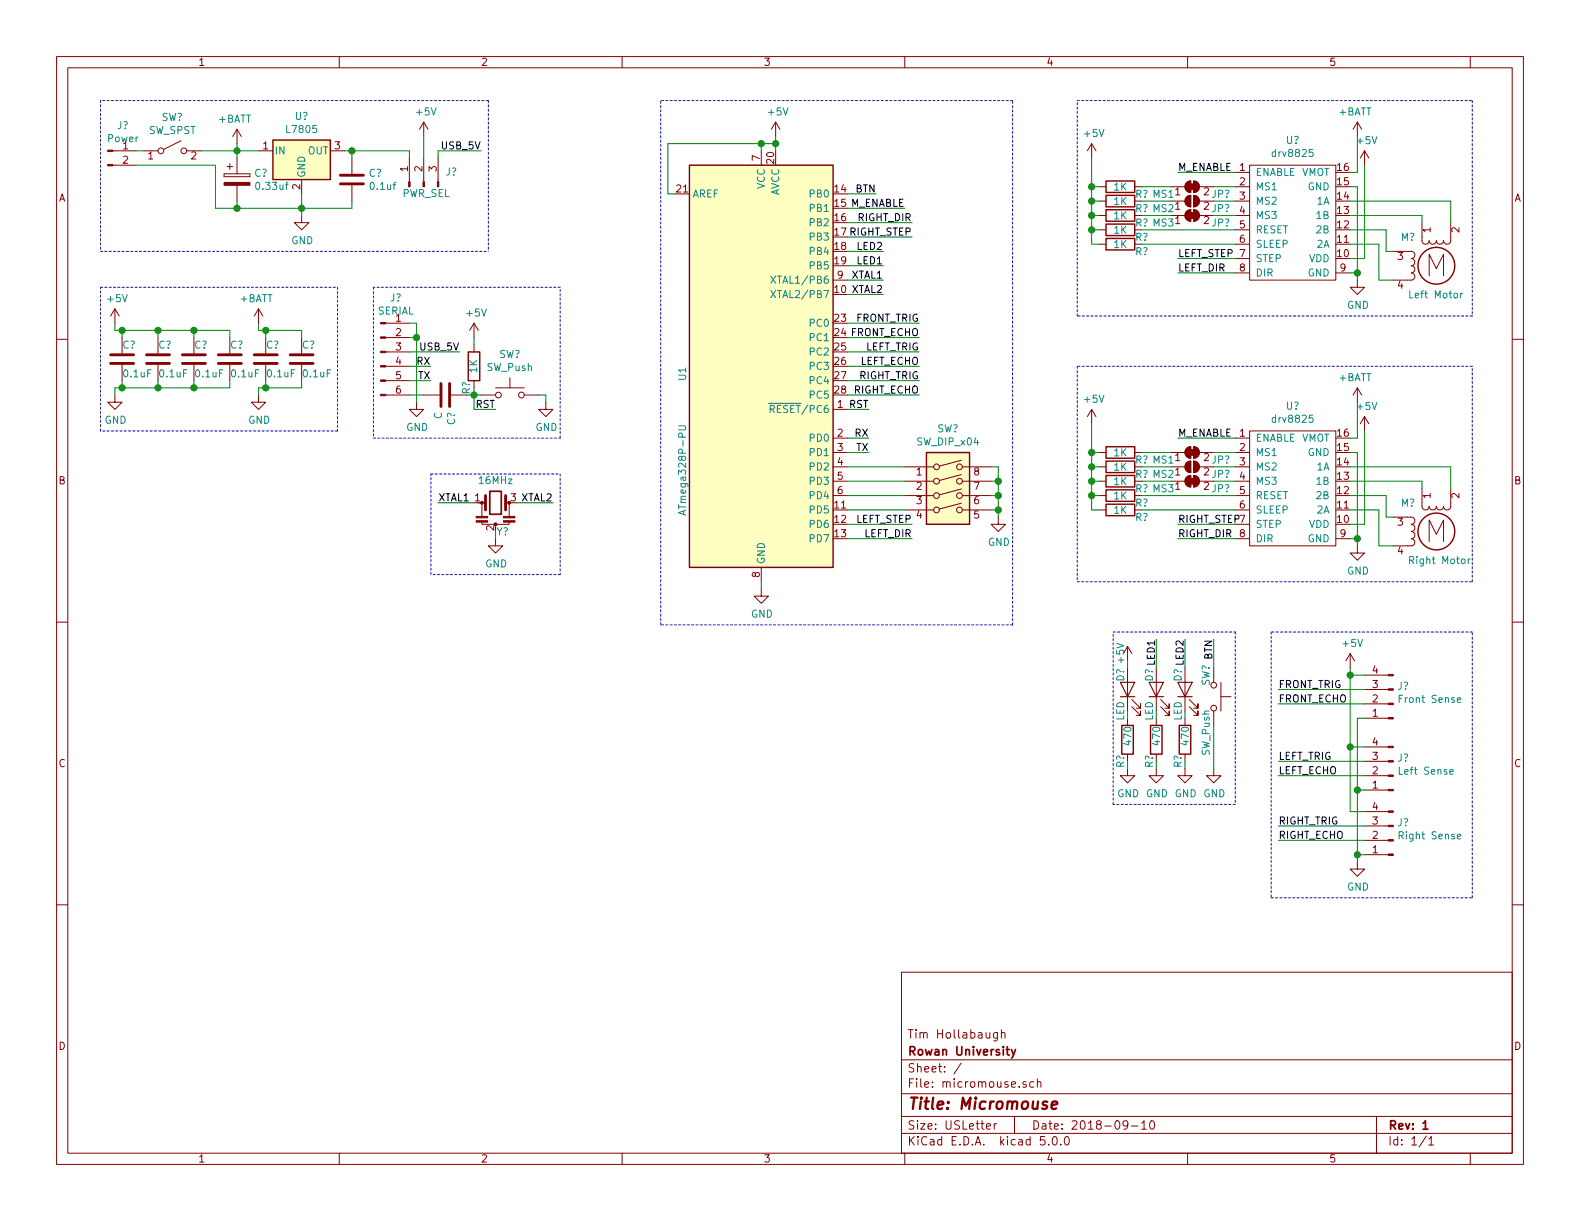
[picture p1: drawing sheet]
<svg xmlns="http://www.w3.org/2000/svg" width="279mm" height="216mm" viewBox="0 0 279 216" stroke-linecap="round" stroke-linejoin="round" font-family="sans-serif">
<g fill="none" stroke="#840000" stroke-width=".18">
<path d="M10 10h259.4v195.9h-259.4zM12 12h255.4v191.9h-255.4zM60 10v2M110 10v2M160 10v2M210 10v2M260 10v2M19.9 29.2h4.2M19.9 26.7h4.2M25.4 26.7h2.5M32 24.9l-3 1.5M33 26.7h2.6"/>
<path d="M39.6 30.7v.5zM39.6 31.2h4.6zM39.6 30.7h4.6zM40.1 29.5h1M40.6 29v1M41.9 22.9v2.5M41.9 27.9v2.8M41.9 32.8v2.8M41.9 22.9l.8 1.2M41.9 22.9l-.8 1.2M44.2 30.7v.5zM45.7 26.7h2.6"/>
<path d="M53.3 38.1v1.3h1.3l-1.3 1.2-1.2-1.2h1.2M53.3 31.8v2.5M58.4 26.7h2.6M62.2 27.9v2.8M62.2 32.8v2.8M72.4 27.9v4.3M74.9 21.6l-.7 1.3M74.9 21.6v2.5M74.9 27.9v4.3M74.9 21.6l.8 1.3M77.5 27.9v4.3M134.6 26.7v2.5"/>
<path d="M137.2 21.6l-.8 1.3M137.2 21.6v2.5M137.2 21.6l.7 1.3M193 25.4l-.7 1.3M193 25.4v2.5M193 25.4l.8 1.3M194.3 33h1.3M194.3 38.1h1.3M194.3 35.6h1.3M207 33h2.5M207 38.1h2.5M207 35.6h2.5"/>
<path d="M209.8 32.4l.4-.3 .4-.1v2a1.03 1.03 0 0 1-1-.6 1.03 1.03 0 0 1 .2-1zM209.8 37.4l.4-.3h.4v2a1.03 1.03 0 0 1-1-.6 1.03 1.03 0 0 1 .2-1.1zM209.8 34.9l.4-.3 .4-.1v2.1a1.03 1.03 0 0 1-1-.6 1.03 1.03 0 0 1 .2-1.1zM211.1 32a1.02 1.02 0 0 1 1 1 1.02 1.02 0 0 1-1 1zM211.1 37.1a1.02 1.02 0 0 1 1 1 1.02 1.02 0 0 1-1 1zM211.1 34.5a1.02 1.02 0 0 1 1 1.1 1.02 1.02 0 0 1-1 1zM212.1 33h2.5M212.1 38.1h2.5M212.1 35.6h2.5M218.4 33h2.6M218.4 38.1h2.6M218.4 35.6h2.6"/>
<path d="M218.4 30.5h2.6M221 29.2h15.2v20.3h-15.2zM240 21.6l.8 1.3M240 21.6v2.5M240 21.6l-.7 1.3M241.3 26.7l-.8 1.2M241.3 26.7v2.5M241.3 26.7l.8 1.2M251.5 39.4v3.1a.63 .63 0 0 0 .6 .7 .63 .63 0 0 0 .6-.7 .63 .63 0 0 0 .7 .7 .63 .63 0 0 0 .6-.7 .63 .63 0 0 0 .6 .7 .63 .63 0 0 0 .7-.7 .63 .63 0 0 0 .6 .7 .63 .63 0 0 0 .6-.7v-3.1M10 60h2M20.3 54.6l-.7 1.3M20.3 54.6v2.6"/>
<path d="M20.3 54.6l.8 1.3M21.6 59.7v2.8M27.9 59.7v2.8M34.3 59.7v2.8M40.6 59.7v2.8M45.7 54.6l.8 1.3M45.7 54.6v2.6M45.7 54.6l-.7 1.3M47 59.7v2.8M53.3 59.7v2.8M68.2 59.7h4.2M68.2 57.2h4.2"/>
<path d="M83.8 57.2l-.7 1.2M83.8 57.2v2.5M83.8 57.2l.8 1.2M147.3 49.5h2.6M194.3 40.6h1.3M194.3 43.2h1.3M218.4 40.6h2.6M218.4 43.2h2.6M218.4 45.7h2.6M218.4 48.3h2.6M236.2 48.3h2.6M240 49.5v1.3h1.3l-1.3 1.3-1.2-1.3h1.2"/>
<path d="M246.4 44.5h3.2a.63 .63 0 0 1 .6 .6 .63 .63 0 0 1-.6 .6 .63 .63 0 0 1 .6 .7 .63 .63 0 0 1-.6 .6 .63 .63 0 0 1 .6 .6 .63 .63 0 0 1-.6 .7 .63 .63 0 0 1 .6 .6 .63 .63 0 0 1-.6 .6h-3.2M252.7 48.8v-3.8l1.3 2.5 1.3-2.5v3.8M267.4 60h2M20.3 69.9v1.2h1.3l-1.3 1.3-1.3-1.3h1.3M21.6 64.5v2.8M27.9 64.5v2.8M34.3 64.5v2.8M40.6 64.5v2.8M45.7 69.9v1.2h1.3l-1.3 1.3-1.3-1.3h1.3M47 64.5v2.8M53.3 64.5v2.8M68.2 69.9h4.2"/>
<path d="M68.2 67.3h4.2M68.2 64.8h4.2M68.2 62.2h4.2M73.7 71.1v1.3h1.2l-1.2 1.3-1.3-1.3h1.3M74.9 69.9h2.8M79.8 69.9h2.7M83.8 61v1.2M83.8 67.3v1.3M85.1 69.9h2.5M87.6 68.6h5.1M90.2 66.8v1.8M92.7 69.9h2.5"/>
<path d="M96.5 71.1v1.3h1.3l-1.3 1.3-1.3-1.3h1.3M147.3 72.4h2.6M147.3 77.5h2.6M193 72.4v2.5M193 72.4l-.7 1.3M193 72.4l.8 1.3M209.8 79.3l.4-.3h.4v2a1.03 1.03 0 0 1-1-.6 1.03 1.03 0 0 1 .2-1.1zM211.1 79a1.02 1.02 0 0 1 1 1 1.02 1.02 0 0 1-1 1zM218.4 77.5h2.6M221 76.2h15.2v20.3h-15.2zM240 68.6v2.5M240 68.6l.8 1.3"/>
<path d="M240 68.6l-.7 1.3M241.3 73.7v2.5M241.3 73.7l-.8 1.2M241.3 73.7l.8 1.2M84.5 88.9h1.2M85.2 92.2v.5h4.8v-.5M85.2 88.9v2.4M87.6 95.3v1.2h1.3l-1.3 1.3-1.2-1.3h1.2M89.5 88.9h.7M90 88.9v2.5M147.3 80h2.6M147.3 82.6h2.6"/>
<path d="M147.3 85.1h2.6M147.3 87.6h2.6M160 82.6h5.1M160 85.1h5.1M160 87.6h5.1M160 90.2h5.1M170 89l-3.9 1M170 86.5l-3.9 1M170 83.9l-3.9 1.1M170 81.4l-3.9 1M170.2 82.6h5.1M170.2 85.1h5.1"/>
<path d="M170.2 87.6h5.1M170.2 90.2h5.1M176.5 91.4v1.3h1.3l-1.3 1.3-1.2-1.3h1.2M194.3 80h1.3M194.3 82.6h1.3M194.3 85.1h1.3M194.3 87.6h1.3M194.3 90.2h1.3M207 80h2.5M207 82.6h2.5M207 85.1h2.5M209.8 84.4l.4-.3h.4v2a1.03 1.03 0 0 1-1-.6 1.03 1.03 0 0 1 .2-1.1z"/>
<path d="M209.8 81.9l.4-.3 .4-.1v2.1a1.03 1.03 0 0 1-1-.6 1.03 1.03 0 0 1 .2-1.1zM211.1 84.1a1.02 1.02 0 0 1 1 1 1.02 1.02 0 0 1-1 1zM211.1 81.5a1.02 1.02 0 0 1 1 1.1 1.02 1.02 0 0 1-1 1zM212.1 80h2.5M212.1 82.6h2.5M212.1 85.1h2.5M218.4 80h2.6M218.4 82.6h2.6M218.4 85.1h2.6M218.4 87.6h2.6M218.4 90.2h2.6M218.4 92.7h2.6"/>
<path d="M218.4 95.3h2.6M236.2 95.3h2.6M240 96.5v1.3h1.3l-1.3 1.3-1.2-1.3h1.2M246.4 91.4h3.2a.63 .63 0 0 1 .6 .7 .63 .63 0 0 1-.6 .6 .63 .63 0 0 1 .6 .6 .63 .63 0 0 1-.6 .7 .63 .63 0 0 1 .6 .6 .63 .63 0 0 1-.6 .7 .63 .63 0 0 1 .6 .6 .63 .63 0 0 1-.6 .6h-3.2M251.5 86.4v3.1a.63 .63 0 0 0 .6 .7 .63 .63 0 0 0 .6-.7 .63 .63 0 0 0 .7 .7 .63 .63 0 0 0 .6-.7 .63 .63 0 0 0 .6 .7 .63 .63 0 0 0 .7-.7 .63 .63 0 0 0 .6 .7 .63 .63 0 0 0 .6-.7v-3.1M252.7 95.8v-3.9l1.3 2.6 1.3-2.6v3.9M10 110h2M134.6 104.1v1.3h1.3l-1.3 1.3-1.3-1.3h1.3M134.6 100.3v2.6M199.4 114.3l.8 1.3M214.6 118.1v2.6M238.8 115.6l-.8 1.2"/>
<path d="M238.8 115.6v2.5M238.8 115.6l.7 1.2M241.3 119.4h4.2M267.4 110h2M199.4 135.9v1.3h1.3l-1.3 1.2-1.3-1.2h1.3M199.4 120.7v5M199.4 127v1.3M200.2 125l1.5 1.5v-.8v.8h-.8M200.2 123.7l1.5 1.5v-.7v.7h-.8M204.5 135.9v1.3h1.2l-1.2 1.2-1.3-1.2h1.3M204.5 120.7v5M204.5 127v1.3"/>
<path d="M205.2 125l1.6 1.5v-.8v.8h-.8M205.2 123.7l1.6 1.5v-.7v.7h-.8M209.5 135.9v1.3h1.3l-1.3 1.2-1.2-1.2h1.2M209.5 120.7v5M209.5 127v1.3M210.3 125l1.5 1.5v-.8v.8h-.7M210.3 123.7l1.5 1.5v-.7v.7h-.7M214.6 135.9v1.3h1.3l-1.3 1.2-1.2-1.2h1.2M215.9 123.2h1.8M215.9 120.7v5M241.3 121.9h4.2M241.3 124.5h4.2"/>
<path d="M241.3 127h4.2M241.3 132.1h4.2M241.3 134.6h4.2M241.3 137.2h4.2M241.3 139.7h4.2M10 160h2M240 152.4v1.3h1.3l-1.3 1.2-1.2-1.2h1.2M241.3 143.5h4.2M241.3 146.1h4.2M241.3 148.6h4.2M241.3 151.1h4.2M267.4 160h2"/>
<path d="M159.4 171.9h108v32h-108zM159.4 197.4h108M159.4 193.4h108M159.4 187.4h108M170 188l-1.3 1.9M174.4 199.2l.8-.2-.1-.2-.4-.1-.3 .2 .1 .7h.6M175.8 198.7v1M176.2 198.7l-.3 .1-.1 .2M176.4 182.6v1.2l-.3 .3-.4-.1M176.4 182.7l-.5-.1-.2 .3v.5l.2 .2 .5-.1M177.1 182.7l.2-.1 .4 .1v.9M177.1 182.1v1.5"/>
<path d="M179.4 197.4v3M181.5 191.3h-.4l-.2 .2v.2l.6 .1v.4h-.6M182.8 191.3h-.4l-.3 .2 .1 .7h.6M183.4 191.4l.3-.1h.3l.1 1M183.4 190.8v1.5M199.4 198.8l-.1 .2a.48 .48 0 0 1-.6 0v-.7a.48 .48 0 0 1 .6-.1l.1 .1a1.19 1.19 0 0 1-.2 1.3l-.5 .1M200.1 199.1h1.1M201.9 198.6l.4-.4v1.5M201.9 199.7h.8M203.5 198.2h.2a.8 .8 0 0 1 .5 .7 .8 .8 0 0 1-.5 .8 1 1 0 0 1-.2-1.5zM243.4 197.4v6.5M60 203.9v2"/>
<path d="M110 203.9v2M159.4 200.4h108M160 203.9v2M184.7 201h-.7l-.1 .7 .2-.2 .6 .1 .1 .2-.1 .5-.2 .2-.6-.2M185.4 202.3v.2M186.2 201.1l.2-.1a.8 .8 0 0 1 .6 .7 .8 .8 0 0 1-.6 .8l-.2-.2-.1-.4zM187.6 202.3v.2M188.4 201.1l.3-.1a.94 .94 0 0 1 0 1.5 .79 .79 0 0 1-.3-1.4zM210 203.9v2M252.2 200.9l-1.2 1.9M252.7 201.4l.4-.4v1.5M252.7 202.5h.8"/>
<path d="M260 203.9v2"/>
<circle cx="28.4" cy="26.7" r=".51"/>
<circle cx="32.5" cy="26.7" r=".51"/>
<circle cx="88.1" cy="69.9" r=".51"/>
<circle cx="92.2" cy="69.9" r=".51"/>
<circle cx="165.6" cy="87.6" r=".51"/>
<circle cx="165.6" cy="82.6" r=".51"/>
<circle cx="165.6" cy="90.2" r=".51"/>
<circle cx="165.6" cy="85.1" r=".51"/>
<circle cx="169.7" cy="87.6" r=".51"/>
<circle cx="169.7" cy="82.6" r=".51"/>
<circle cx="169.7" cy="90.2" r=".51"/>
<circle cx="169.7" cy="85.1" r=".51"/>
<circle cx="214.6" cy="121.2" r=".51"/>
<circle cx="214.6" cy="125.2" r=".51"/>
</g>
<path d="M86.6 86.9h2v4h-2zM178.9 185.6l.3 1M179.6 185.6l-.5 1.3-.2 .2M251.6 198.6l.5-.4v1.5M251.6 199.7h.9" fill="none" stroke="#840000" stroke-width=".3"/>
<path d="M186 195.4l.9-.2v-.4h-.8l-.2 1 .3 .3 .6-.1" fill="none" stroke="#840000" stroke-width=".41"/>
<g fill="#ffffc2" stroke="#ffffc2" stroke-width=".18">
<path d="M121.9 29.2h25.4v71.1h-25.4z"/>
<path d="M48.3 24.8h10.1v7h-10.1z"/>
<path d="M163.8 80h7.6v12.7h-7.6z"/>
</g>
<g fill="none" stroke="#840000" stroke-width=".25">
<path d="M48.3 24.8h10.1v7h-10.1zM121.9 29.2h25.4v71.1h-25.4zM195.6 39.6h5.1v2.1h-5.1zM195.6 32h5.1v2h-5.1zM195.6 34.5h5.1v2.1h-5.1zM195.6 37.1h5.1v2h-5.1zM195.6 42.2h5.1v2h-5.1zM82.8 62.2h2v5.1h-2zM195.6 79h5.1v2h-5.1zM163.8 80h7.6v12.7h-7.6zM195.6 86.6h5.1v2h-5.1zM195.6 89.2h5.1v2h-5.1z"/>
<path d="M195.6 81.5h5.1v2.1h-5.1zM195.6 84.1h5.1v2h-5.1zM198.4 128.3h2v5.1h-2zM203.5 128.3h2v5.1h-2zM208.5 128.3h2.1v5.1h-2.1z"/>
<circle cx="254" cy="47" r="3.3"/>
<circle cx="254" cy="94" r="3.3"/>
</g>
<g fill="none" stroke="#008484" stroke-width=".18">
<path d="M136.3 51.4l.9 1.2M136.3 48.8l.9 1.3M137.2 51.4l-.9 1.2M137.2 48.8l-.9 1.3M258.3 51.8v.9M258.7 51.8l-.4 .3M120 75.3h1l.3 .2-.1 .4-.2 .1h-1M135.9 71.3h1.3M136.2 72.3h.6l.1-.2v-.3l-.2-.1h-.5v1.2M136.5 72.3l.4 .6M120.9 90.3v.7M121.3 90.2l-1.3 .5 1.3 .4"/>
<path d="M259.6 98.8v.9M260 98.8l-.3 .1-.1 .2M256.4 136.5l.6-.1-.1-.3h-.3l-.2 .1v.7h.5M257.7 123.8l.6-.1v-.3h-.4l-.2 .1 .1 .7h.5M257.7 147.9l.6-.1v-.3h-.4l-.2 .2 .1 .6h.5"/>
</g>
<g fill="#840000" stroke="#840000" stroke-width=".18">
<path d="M84.2 92.1h2v.2h-2z"/>
<path d="M84.2 91.3h2v.3h-2z"/>
<path d="M89 92.1h2.1v.2h-2.1z"/>
<path d="M89 91.3h2.1v.3h-2.1z"/>
<path d="M19 29.1h.9v.2h-.9z"/>
<path d="M19 26.5h.9v.3h-.9z"/>
<path d="M39.6 32.3h4.6v.5h-4.6z"/>
<path d="M245.5 119.3h.9v.2h-.9z"/>
<path d="M245.5 121.8h.9v.2h-.9z"/>
<path d="M245.5 124.3h.9v.3h-.9z"/>
<path d="M245.5 126.9h.9v.2h-.9z"/>
<path d="M245.5 132h.9v.2h-.9z"/>
<path d="M245.5 134.5h.9v.2h-.9z"/>
<path d="M245.5 137h.9v.3h-.9z"/>
<path d="M245.5 139.6h.9v.2h-.9z"/>
<path d="M245.5 143.4h.9v.2h-.9z"/>
<path d="M245.5 145.9h.9v.3h-.9z"/>
<path d="M245.5 148.5h.9v.2h-.9z"/>
<path d="M245.5 151h.9v.3h-.9z"/>
<path d="M209.8 32.4l.4-.3 .4-.1v2a1.03 1.03 0 0 1-1-.6 1.03 1.03 0 0 1 .2-1z"/>
<path d="M211.1 32a1.02 1.02 0 0 1 1 1 1.02 1.02 0 0 1-1 1z"/>
<path d="M210.3 32.5h1v1h-1z"/>
<path d="M209.8 37.4l.4-.3h.4v2a1.03 1.03 0 0 1-1-.6 1.03 1.03 0 0 1 .2-1.1z"/>
<path d="M211.1 37.1a1.02 1.02 0 0 1 1 1 1.02 1.02 0 0 1-1 1z"/>
<path d="M210.3 37.6h1v1h-1z"/>
<path d="M209.8 34.9l.4-.3 .4-.1v2.1a1.03 1.03 0 0 1-1-.6 1.03 1.03 0 0 1 .2-1.1z"/>
<path d="M211.1 34.5a1.02 1.02 0 0 1 1 1.1 1.02 1.02 0 0 1-1 1z"/>
<path d="M209.8 79.3l.4-.3h.4v2a1.03 1.03 0 0 1-1-.6 1.03 1.03 0 0 1 .2-1.1z"/>
<path d="M211.1 79a1.02 1.02 0 0 1 1 1 1.02 1.02 0 0 1-1 1z"/>
<path d="M210.3 79.5h1v1h-1z"/>
<path d="M209.8 84.4l.4-.3h.4v2a1.03 1.03 0 0 1-1-.6 1.03 1.03 0 0 1 .2-1.1z"/>
<path d="M211.1 84.1a1.02 1.02 0 0 1 1 1 1.02 1.02 0 0 1-1 1z"/>
<path d="M210.3 84.6h1v1h-1z"/>
<path d="M209.8 81.9l.4-.3 .4-.1v2.1a1.03 1.03 0 0 1-1-.6 1.03 1.03 0 0 1 .2-1.1z"/>
<path d="M211.1 81.5a1.02 1.02 0 0 1 1 1.1 1.02 1.02 0 0 1-1 1z"/>
<path d="M67.3 69.7h.9v.3h-.9z"/>
<path d="M67.3 67.2h.9v.2h-.9z"/>
<path d="M67.3 64.6h.9v.3h-.9z"/>
<path d="M67.3 62.1h.9v.3h-.9z"/>
<path d="M67.3 59.6h.9v.2h-.9z"/>
<path d="M67.3 57h.9v.3h-.9z"/>
<path d="M77.3 32.2h.3v.8h-.3z"/>
<path d="M74.8 32.2h.3v.8h-.3z"/>
<path d="M72.3 32.2h.2v.8h-.2z"/>
<circle cx="85.2" cy="88.9" r=".25"/>
</g>
<g fill="none" stroke="#840000" stroke-width=".51">
<path d="M60.2 32.5h4.1M60.2 31h4.1M19.6 64.3h4M19.6 62.7h4M25.9 64.3h4.1M25.9 62.7h4.1M32.3 64.3h4M32.3 62.7h4M38.6 64.3h4.1M38.6 62.7h4.1M45 64.3h4M45 62.7h4"/>
<path d="M51.3 64.3h4.1M51.3 62.7h4.1M78 67.8v4.1M79.5 67.8v4.1M85.9 87.6v2.6M89.4 87.6v2.6"/>
</g>
<path d="M198.1 120.7h2.6l-1.3 2.5zM198.1 123.2h2.6M203.2 120.7h2.5l-1.2 2.5zM203.2 123.2h2.5M208.3 120.7h2.5l-1.3 2.5zM208.3 123.2h2.5" fill="none" stroke="#840000" stroke-width=".2"/>
<g fill="none" stroke="#008400" stroke-width=".18">
<path d="M24.1 26.7h1.3M24.1 29.2h14v7.6h24.1v-1.2M35.6 26.7h10.1M41.9 25.4v2.5M41.9 35.6v1.2M53.3 34.3v3.8M61 26.7h11.4v1.2M62.2 26.7v1.2M74.9 24.1v3.8M85.1 26.7h-7.6v1.2M134.6 25.4v1.3M137.2 24.1v2.6"/>
<path d="M137.2 25.4h-19.1v8.9h1.3M149.9 36.8h10.1M149.9 34.3h5M149.9 39.4h11.4M193 35.6h1.3M193 38.1h1.3M193 27.9v15.3h1.3M193 33h1.3M201.9 35.6h5.1M201.9 38.1h5.1M201.9 33h5.1M208.3 30.5h10.1"/>
<path d="M214.6 35.6h3.8M214.6 38.1h3.8M214.6 33h3.8M238.8 35.6h17.7v3.8M238.8 38.1h12.7v1.3M238.8 33h1.2v16.5M240 24.1v6.4h-1.2M241.3 29.2v16.5h-2.5M20.3 57.2v1.2h20.3v1.3M21.6 58.4v1.3M27.9 58.4v1.3M34.3 58.4v1.3"/>
<path d="M45.7 57.2v1.2h7.6v1.3M47 58.4v1.3M72.4 59.7h1.3M72.4 57.2h1.3v13.9M83.8 59.7v1.3M149.9 47h6.3M149.9 44.5h6.3M149.9 49.5h6.3M149.9 41.9h11.4M149.9 52.1h6.3M149.9 59.7h12.7M149.9 57.2h12.7"/>
<path d="M193 40.6h1.3M201.9 40.6h16.5M201.9 43.2h16.5M208.3 48.3h10.1M208.3 45.7h10.1M238.8 40.6h6.3v3.9h1.3M238.8 43.2h5v6.3h2.6M238.8 48.3h1.2M21.6 67.3v1.3M27.9 67.3v1.3M34.3 67.3v1.3M40.6 67.3v1.3h-20.3v1.3"/>
<path d="M47 67.3v1.3M53.3 67.3v1.3h-7.6v1.3M72.4 69.9h2.5M72.4 67.3h3.8M72.4 64.8h3.8M72.4 62.2h8.9M82.5 69.9h2.6M83.8 68.6v3.8h3.8M95.2 69.9h1.3v1.2M149.9 77.5h3.8M149.9 72.4h3.8M149.9 69.9h12.7"/>
<path d="M149.9 67.3h12.7M149.9 64.8h12.7M149.9 62.2h12.7M193 74.9v15.3h1.3M208.3 77.5h10.1M240 71.1v6.4h-1.2M241.3 76.2v16.5h-2.5M77.5 88.9h6.3M91.4 88.9h6.4M149.9 82.6h10.1M149.9 85.1h10.1M149.9 87.6h10.1"/>
<path d="M149.9 90.2h10.1M149.9 95.3h11.4M149.9 80h3.8M149.9 92.7h11.4M175.3 82.6h1.2v8.8M175.3 85.1h1.2M175.3 87.6h1.2M175.3 90.2h1.2M193 82.6h1.3M193 85.1h1.3M193 87.6h1.3M193 80h1.3"/>
<path d="M201.9 82.6h5.1M201.9 85.1h5.1M201.9 87.6h16.5M201.9 90.2h16.5M201.9 80h5.1M208.3 95.3h10.1M208.3 92.7h10.1M214.6 82.6h3.8M214.6 85.1h3.8M214.6 80h3.8M238.8 82.6h17.7v3.8M238.8 85.1h12.7v1.3"/>
<path d="M238.8 87.6h6.3v3.8h1.3M238.8 90.2h5v6.3h2.6M238.8 80h1.2v16.5M238.8 95.3h1.2M134.6 102.9v1.2M204.5 113v5.1M209.5 113v5.1M214.6 113v5.1M238.8 118.1v25.4h2.5M238.8 119.4h2.5M214.6 128.3v7.6M226.1 121.9h15.2"/>
<path d="M226.1 124.5h15.2M226.1 134.6h15.2M226.1 137.2h15.2M238.8 132.1h2.5M240 139.7h1.3M241.3 127h-1.3v25.4M226.1 146.1h15.2M226.1 148.6h15.2M240 151.1h1.3"/>
</g>
<g fill="#008400" stroke="#008400" stroke-width=".25">
<circle cx="53.3" cy="36.8" r=".51"/>
<circle cx="41.9" cy="26.7" r=".51"/>
<circle cx="41.9" cy="36.8" r=".51"/>
<circle cx="137.2" cy="25.4" r=".51"/>
<circle cx="134.6" cy="25.4" r=".51"/>
<circle cx="240" cy="48.3" r=".51"/>
<circle cx="193" cy="33" r=".51"/>
<circle cx="193" cy="35.6" r=".51"/>
<circle cx="193" cy="38.1" r=".51"/>
<circle cx="193" cy="40.6" r=".51"/>
<circle cx="240" cy="95.3" r=".51"/>
<circle cx="193" cy="80" r=".51"/>
<circle cx="193" cy="82.6" r=".51"/>
<circle cx="193" cy="85.1" r=".51"/>
<circle cx="193" cy="87.6" r=".51"/>
<circle cx="240" cy="151.1" r=".51"/>
<circle cx="240" cy="139.7" r=".51"/>
<circle cx="238.8" cy="119.4" r=".51"/>
<circle cx="238.8" cy="132.1" r=".51"/>
<circle cx="176.5" cy="90.2" r=".51"/>
<circle cx="176.5" cy="87.6" r=".51"/>
<circle cx="176.5" cy="85.1" r=".51"/>
<circle cx="73.7" cy="59.7" r=".51"/>
<circle cx="83.8" cy="69.9" r=".51"/>
<circle cx="62.2" cy="26.7" r=".51"/>
<circle cx="21.6" cy="58.4" r=".51"/>
<circle cx="27.9" cy="58.4" r=".51"/>
<circle cx="34.3" cy="58.4" r=".51"/>
<circle cx="34.3" cy="68.6" r=".51"/>
<circle cx="27.9" cy="68.6" r=".51"/>
<circle cx="21.6" cy="68.6" r=".51"/>
<circle cx="47" cy="58.4" r=".51"/>
<circle cx="47" cy="68.6" r=".51"/>
</g>
<g fill="none" stroke="#0000c2" stroke-width=".18" stroke-dasharray=".4 .4">
<path d="M17.8 17.8v26.7M86.4 17.8v26.7M86.4 17.8h-68.6M179.1 17.8h-62.3M190.5 17.8h69.8M260.3 17.8v38.1M17.8 50.8h41.9M17.8 44.5h68.6M59.7 50.8v25.4M66 50.8v26.7M99.1 50.8h-33.1M190.5 55.9v-38.1"/>
<path d="M260.3 55.9h-69.8M17.8 76.2v-25.4M59.7 76.2h-41.9M66 77.5h33.1M99.1 77.5v-26.7M190.5 64.8v38.1M260.3 64.8h-69.8M76.2 83.8h22.9M99.1 83.8v17.8M76.2 101.6v-17.8M99.1 101.6h-22.9M116.8 110.5v-92.7"/>
<path d="M179.1 110.5v-92.7M179.1 110.5h-62.3M190.5 102.9h69.8M196.8 111.8h21.6M218.4 111.8v30.4M224.8 111.8v47M260.3 102.9v-38.1M260.3 111.8h-35.5M196.8 142.2v-30.4M218.4 142.2h-21.6M224.8 158.8h35.5M260.3 158.8v-47"/>
</g>
<text font-size="2.8" fill="#840000" x="160.4" y="196.2">Title: Micromouse</text>
<g font-size="2.1" fill="#840000">
<text x="160.4" y="183.6">Tim Hollabaugh</text>
<text x="160.4" y="189.6">Sheet: /</text>
<text x="160.4" y="186.6">Rowan University</text>
<text x="160.4" y="192.3">File: micromouse.sch</text>
<text x="160.4" y="202.5">KiCad E.D.A. kicad 5.0.0</text>
<text x="160.4" y="199.7">Size: USLetter</text>
<text x="182.4" y="199.7">Date: 2018-09-10</text>
<text x="245.4" y="199.7">Rev: 1</text>
<text x="245.4" y="202.5">Id: 1/1</text>
</g>
<g font-size="1.8" fill="#840000">
<text x="35" y="11.6">1</text>
<text x="85" y="11.6">2</text>
<text x="135" y="11.6">3</text>
<text x="185" y="11.6">4</text>
<text x="235" y="11.6">5</text>
<text x="21.7" y="26.4">1</text>
<text x="21.7" y="29">2</text>
<text x="26.2" y="28.2">1</text>
<text x="33.8" y="28.2">2</text>
<text x="46.5" y="26.4">1</text>
<text x="59.2" y="26.4">3</text>
<text x="134.4" y="28.4" transform="rotate(-90 134.4 28.4)">7</text>
<text x="136.9" y="28.9" transform="rotate(-90 136.9 28.9)">20</text>
<text x="10.4" y="35.6">A</text>
<text x="53.1" y="33.5" transform="rotate(-90 53.1 33.5)">2</text>
<text x="72.1" y="30.3" transform="rotate(-90 72.1 30.3)">1</text>
<text x="74.7" y="30.3" transform="rotate(-90 74.7 30.3)">2</text>
<text x="77.2" y="30.3" transform="rotate(-90 77.2 30.3)">3</text>
<text x="119.7" y="34">21</text>
<text x="147.6" y="34">14</text>
<text x="219.2" y="30.2">1</text>
<text x="219.2" y="32.8">2</text>
<text x="219.2" y="35.3">3</text>
<text x="236.5" y="35.3">14</text>
<text x="236.5" y="32.8">15</text>
<text x="236.5" y="30.2">16</text>
<text x="267.8" y="35.6">A</text>
<text x="147.6" y="39.1">16</text>
<text x="200.8" y="37.5">R? MS21</text>
<text x="219.2" y="37.8">4</text>
<text x="219.2" y="40.4">5</text>
<text x="236.5" y="40.4">12</text>
<text x="236.5" y="37.8">13</text>
<text x="253" y="41.1" transform="rotate(-90 253 41.1)">1</text>
<text x="258.1" y="41.1" transform="rotate(-90 258.1 41.1)">2</text>
<text x="147.6" y="44.2">18</text>
<text x="147.6" y="46.7">19</text>
<text x="200.8" y="42.6">R?</text>
<text x="208.3" y="45.5">LEFT_STEP 7</text>
<text x="219.2" y="42.9">6</text>
<text x="236.5" y="45.5">10</text>
<text x="236.5" y="42.9">11</text>
<text x="247.2" y="46">3</text>
<text x="148.1" y="49.3">9</text>
<text x="219.2" y="48">8</text>
<text x="237" y="48">9</text>
<text x="247.2" y="51.1">4</text>
<text x="70" y="56.9">1</text>
<text x="70" y="59.4">2</text>
<text x="147.6" y="56.9">23</text>
<text x="70" y="62">3</text>
<text x="70" y="64.5">4</text>
<text x="147.6" y="62">25</text>
<text x="147.6" y="64.5">26</text>
<text x="70" y="67.1">5</text>
<text x="70" y="69.6">6</text>
<text x="147.6" y="67.1">27</text>
<text x="147.6" y="69.6">28</text>
<text x="148.1" y="77.2">2</text>
<text x="219.2" y="77.2">1</text>
<text x="236.5" y="77.2">16</text>
<text x="148.1" y="79.8">3</text>
<text x="148.1" y="82.3">4</text>
<text x="200.8" y="82">R? MS11</text>
<text x="219.2" y="79.8">2</text>
<text x="219.2" y="82.3">3</text>
<text x="236.5" y="82.3">14</text>
<text x="236.5" y="79.8">15</text>
<text x="10.4" y="85.6">B</text>
<text x="84" y="88.6">1</text>
<text x="147.6" y="89.9">11</text>
<text x="148.1" y="84.8">5</text>
<text x="148.1" y="87.4">6</text>
<text x="162.1" y="84.1">1</text>
<text x="162.1" y="86.6">2</text>
<text x="162.1" y="89.2">3</text>
<text x="172.2" y="89.2">6</text>
<text x="172.2" y="86.6">7</text>
<text x="172.2" y="84.1">8</text>
<text x="200.8" y="89.6">R?</text>
<text x="200.8" y="84.5">R? MS21</text>
<text x="219.2" y="84.8">4</text>
<text x="219.2" y="87.4">5</text>
<text x="219.2" y="89.9">6</text>
<text x="236.5" y="89.9">11</text>
<text x="236.5" y="87.4">12</text>
<text x="236.5" y="84.8">13</text>
<text x="253" y="88.1" transform="rotate(-90 253 88.1)">1</text>
<text x="258.1" y="88.1" transform="rotate(-90 258.1 88.1)">2</text>
<text x="267.8" y="85.6">B</text>
<text x="87.4" y="93.8" transform="rotate(-90 87.4 93.8)">2</text>
<text x="147.6" y="92.5">12</text>
<text x="147.6" y="95">13</text>
<text x="162.1" y="91.7">4</text>
<text x="172.2" y="91.7">5</text>
<text x="208.3" y="92.5">RIGHT_STEP7</text>
<text x="219.2" y="95">8</text>
<text x="236.5" y="92.5">10</text>
<text x="237" y="95">9</text>
<text x="247.2" y="93">3</text>
<text x="247.2" y="98">4</text>
<text x="134.4" y="102.1" transform="rotate(-90 134.4 102.1)">8</text>
<text x="242.7" y="119.1">4</text>
<text x="242.7" y="124.2">2</text>
<text x="242.7" y="121.7">3</text>
<text x="242.7" y="126.7">1</text>
<text x="242.7" y="131.8">4</text>
<text x="10.4" y="135.6">C</text>
<text x="242.7" y="136.9">2</text>
<text x="242.7" y="134.4">3</text>
<text x="267.8" y="135.6">C</text>
<text x="242.7" y="139.4">1</text>
<text x="242.7" y="143.3">4</text>
<text x="242.7" y="148.3">2</text>
<text x="242.7" y="145.8">3</text>
<text x="242.7" y="150.9">1</text>
<text x="10.4" y="185.6">D</text>
<text x="267.8" y="185.6">D</text>
<text x="35" y="205.5">1</text>
<text x="85" y="205.5">2</text>
<text x="135" y="205.5">3</text>
<text x="185" y="205.5">4</text>
<text x="235" y="205.5">5</text>
</g>
<g font-size="1.8" fill="#008484">
<text x="20.7" y="22.8">J?</text>
<text x="26.3" y="23.7">SW_SPST</text>
<text x="28.5" y="21.4">SW?</text>
<text x="38.6" y="21.7">+BATT</text>
<text x="50.9" y="23.5">L7805</text>
<text x="52.2" y="21.2">U?</text>
<text x="73.7" y="20.4">+5V</text>
<text x="135.9" y="20.4">+5V</text>
<text x="236.8" y="20.4">+BATT</text>
<text x="19.1" y="25.1">Power</text>
<text x="48.5" y="27.3">IN</text>
<text x="54.4" y="27.3">OUT</text>
<text x="191.8" y="24.2">+5V</text>
<text x="225.3" y="27.8">drv8825</text>
<text x="227.4" y="25.5">U?</text>
<text x="240.1" y="25.5">+5V</text>
<text x="45" y="31.3">C?</text>
<text x="45.5" y="33.6">0.33uf</text>
<text x="54" y="31.5" transform="rotate(-90 54 31.5)">GND</text>
<text x="65.2" y="31.3">C?</text>
<text x="65.6" y="33.6">0.1uf</text>
<text x="71.1" y="34.8">PWR_SEL</text>
<text x="78.8" y="31">J?</text>
<text x="122.4" y="34.9">AREF</text>
<text x="135.3" y="33.5" transform="rotate(-90 135.3 33.5)">VCC</text>
<text x="137.8" y="34.7" transform="rotate(-90 137.8 34.7)">AVCC</text>
<text x="143.4" y="34.9">PB0</text>
<text x="197" y="33.7">1K</text>
<text x="200.8" y="35">R? MS11</text>
<text x="212.9" y="34.5">2 JP?</text>
<text x="222" y="31.1">ENABLE VMOT</text>
<text x="222" y="33.7">MS1</text>
<text x="231.3" y="33.7">GND</text>
<text x="143.4" y="37.5">PB1</text>
<text x="143.4" y="40">PB2</text>
<text x="197" y="41.3">1K</text>
<text x="197" y="36.2">1K</text>
<text x="197" y="38.8">1K</text>
<text x="200.8" y="40.1">R? MS31</text>
<text x="212.9" y="39.6">2 JP?</text>
<text x="212.9" y="37.1">2 JP?</text>
<text x="222" y="36.2">MS2</text>
<text x="222" y="38.7">MS3</text>
<text x="222" y="41.3">RESET</text>
<text x="232.9" y="41.3">2B</text>
<text x="232.9" y="38.7">1B</text>
<text x="232.9" y="36.2">1A</text>
<text x="51.5" y="43.2">GND</text>
<text x="143.4" y="42.5">PB3</text>
<text x="143.4" y="45.1">PB4</text>
<text x="143.4" y="47.6">PB5</text>
<text x="197" y="43.9">1K</text>
<text x="200.8" y="45.1">R?</text>
<text x="222" y="43.8">SLEEP</text>
<text x="222" y="46.4">STEP</text>
<text x="231.5" y="46.4">VDD</text>
<text x="232.9" y="43.8">2A</text>
<text x="247.7" y="42.6">M?</text>
<text x="19.1" y="53.4">+5V</text>
<text x="42.4" y="53.4">+BATT</text>
<text x="69" y="53.3">J?</text>
<text x="137.3" y="52.7">XTAL2/PB7</text>
<text x="137.3" y="50.2">XTAL1/PB6</text>
<text x="222" y="48.9">DIR</text>
<text x="231.3" y="48.9">GND</text>
<text x="249.6" y="52.8">Left Motor</text>
<text x="66.8" y="55.6">SERIAL</text>
<text x="82.6" y="56">+5V</text>
<text x="143.4" y="57.8">PC0</text>
<text x="238.2" y="54.6">GND</text>
<text x="21.7" y="61.6">C?</text>
<text x="28" y="61.6">C?</text>
<text x="34.4" y="61.6">C?</text>
<text x="40.7" y="61.6">C?</text>
<text x="47.1" y="61.6">C?</text>
<text x="53.4" y="61.6">C?</text>
<text x="84.4" y="65.9" transform="rotate(-90 84.4 65.9)">1K</text>
<text x="86.1" y="65.6">SW_Push</text>
<text x="88.2" y="63.3">SW?</text>
<text x="143.4" y="60.3">PC1</text>
<text x="143.4" y="62.9">PC2</text>
<text x="143.4" y="65.4">PC3</text>
<text x="22" y="66.7">0.1uF</text>
<text x="28.3" y="66.7">0.1uF</text>
<text x="34.7" y="66.7">0.1uF</text>
<text x="41" y="66.7">0.1uF</text>
<text x="47.4" y="66.7">0.1uF</text>
<text x="53.7" y="66.7">0.1uF</text>
<text x="83.1" y="69.7" transform="rotate(-90 83.1 69.7)">R?</text>
<text x="121.3" y="67.2" transform="rotate(-90 121.3 67.2)">U1</text>
<text x="143.4" y="67.9">PC4</text>
<text x="143.4" y="70.5">PC5</text>
<text x="191.8" y="71.2">+5V</text>
<text x="236.8" y="67.4">+BATT</text>
<text x="18.5" y="74.9">GND</text>
<text x="43.9" y="74.9">GND</text>
<text x="71.8" y="76.2">GND</text>
<text x="78.2" y="74.1" transform="rotate(-90 78.2 74.1)">C</text>
<text x="80.5" y="75.2" transform="rotate(-90 80.5 75.2)">C?</text>
<text x="94.7" y="76.2">GND</text>
<text x="137" y="73">RESET/PC6</text>
<text x="165.7" y="76.5">SW?</text>
<text x="225.3" y="74.8">drv8825</text>
<text x="227.4" y="72.4">U?</text>
<text x="240.1" y="72.5">+5V</text>
<text x="143.4" y="78.1">PD0</text>
<text x="143.4" y="80.6">PD1</text>
<text x="143.4" y="83.2">PD2</text>
<text x="162.3" y="78.8">SW_DIP_x04</text>
<text x="197" y="80.7">1K</text>
<text x="197" y="83.2">1K</text>
<text x="212.9" y="81.5">2 JP?</text>
<text x="222" y="78.1">ENABLE VMOT</text>
<text x="222" y="80.6">MS1</text>
<text x="222" y="83.2">MS2</text>
<text x="231.3" y="80.6">GND</text>
<text x="232.9" y="83.2">1A</text>
<text x="84.8" y="85.6">16MHz</text>
<text x="143.4" y="85.7">PD3</text>
<text x="143.4" y="88.3">PD4</text>
<text x="197" y="88.3">1K</text>
<text x="197" y="85.8">1K</text>
<text x="200.8" y="87">R? MS31</text>
<text x="212.9" y="86.6">2 JP?</text>
<text x="212.9" y="84.1">2 JP?</text>
<text x="222" y="85.7">MS3</text>
<text x="222" y="88.3">RESET</text>
<text x="232.9" y="88.3">2B</text>
<text x="232.9" y="85.7">1B</text>
<text x="247.7" y="89.6">M?</text>
<text x="121.3" y="90.2" transform="rotate(-90 121.3 90.2)">ATmega328P-PU</text>
<text x="143.4" y="90.8">PD5</text>
<text x="143.4" y="93.3">PD6</text>
<text x="143.4" y="95.9">PD7</text>
<text x="197" y="90.9">1K</text>
<text x="200.8" y="92.1">R?</text>
<text x="222" y="90.8">SLEEP</text>
<text x="222" y="93.3">STEP</text>
<text x="222" y="95.9">DIR</text>
<text x="231.3" y="95.9">GND</text>
<text x="231.5" y="93.3">VDD</text>
<text x="232.9" y="90.8">2A</text>
<text x="85.8" y="100.3">GND</text>
<text x="135.3" y="99.8" transform="rotate(-90 135.3 99.8)">GND</text>
<text x="174.7" y="96.5">GND</text>
<text x="238.2" y="101.6">GND</text>
<text x="249.6" y="99.7">Right Motor</text>
<text x="132.8" y="109.2">GND</text>
<text x="237.5" y="114.4">+5V</text>
<text x="213.9" y="121.3" transform="rotate(-90 213.9 121.3)">SW?</text>
<text x="247.1" y="122">J?</text>
<text x="247.8" y="124.3">Front Sense</text>
<text x="200.1" y="131.6" transform="rotate(-90 200.1 131.6)">470</text>
<text x="205.2" y="131.6" transform="rotate(-90 205.2 131.6)">470</text>
<text x="210.2" y="131.6" transform="rotate(-90 210.2 131.6)">470</text>
<text x="213.9" y="133.6" transform="rotate(-90 213.9 133.6)">SW_Push</text>
<text x="247.1" y="134.7">J?</text>
<text x="247.7" y="137">Left Sense</text>
<text x="197.6" y="141">GND GND GND GND</text>
<text x="247.1" y="146.1">J?</text>
<text x="247.8" y="148.4">Right Sense</text>
<text x="238.2" y="157.5">GND</text>
</g>
<g font-size="1.8">
<text x="78.2" y="26.4">USB_5V</text>
<text x="151.3" y="34">BTN</text>
<text x="208.3" y="30.2">M_ENABLE</text>
<text x="147.6" y="36.6">15 M_ENABLE</text>
<text x="147.6" y="41.7">17 RIGHT_STEP</text>
<text x="151.8" y="39.1">RIGHT_DIR</text>
<text x="151.7" y="46.7">LED1</text>
<text x="151.7" y="44.2">LED2</text>
<text x="147.6" y="51.8">10 XTAL2</text>
<text x="150.6" y="49.3">XTAL1</text>
<text x="208.3" y="48">LEFT_DIR</text>
<text x="147.6" y="59.4">24 FRONT_ECHO</text>
<text x="151.3" y="56.9">FRONT_TRIG</text>
<text x="73.7" y="64.5">RX</text>
<text x="74.4" y="62">USB_5V</text>
<text x="152" y="64.5">LEFT_ECHO</text>
<text x="152.9" y="62">LEFT_TRIG</text>
<text x="73.9" y="67.1">TX</text>
<text x="151" y="69.6">RIGHT_ECHO</text>
<text x="151.8" y="67.1">RIGHT_TRIG</text>
<text x="84.1" y="72.1">RST</text>
<text x="148.1" y="72.1">1 RST</text>
<text x="151.2" y="77.2">RX</text>
<text x="208.3" y="77.2">M_ENABLE</text>
<text x="151.4" y="79.8">TX</text>
<text x="77.5" y="88.6">XTAL1</text>
<text x="90.3" y="88.6">3 XTAL2</text>
<text x="151.3" y="92.5">LEFT_STEP</text>
<text x="152.8" y="95">LEFT_DIR</text>
<text x="208.3" y="95">RIGHT_DIR</text>
<text x="214.4" y="116.7" transform="rotate(-90 214.4 116.7)">BTN</text>
<text x="203.9" y="120.5" transform="rotate(-90 203.9 120.5)">D? LED1</text>
<text x="209" y="120.5" transform="rotate(-90 209 120.5)">D? LED2</text>
<text x="226.1" y="121.7">FRONT_TRIG</text>
<text x="226.1" y="124.2">FRONT_ECHO</text>
<text x="226.1" y="134.4">LEFT_TRIG</text>
<text x="226.1" y="136.9">LEFT_ECHO</text>
<text x="226.1" y="145.8">RIGHT_TRIG</text>
<text x="226.1" y="148.3">RIGHT_ECHO</text>
</g>
<g font-size="1.8" fill="#008400">
<text x="87.8" y="94.7">Y?</text>
<text x="198.8" y="120.5" transform="rotate(-90 198.8 120.5)">D? +5V</text>
<text x="198.8" y="127.5" transform="rotate(-90 198.8 127.5)">LED</text>
<text x="203.9" y="127.5" transform="rotate(-90 203.9 127.5)">LED</text>
<text x="209" y="127.5" transform="rotate(-90 209 127.5)">LED</text>
<text x="198.8" y="135.8" transform="rotate(-90 198.8 135.8)">R?</text>
<text x="203.9" y="135.8" transform="rotate(-90 203.9 135.8)">R?</text>
<text x="209" y="135.8" transform="rotate(-90 209 135.8)">R?</text>
</g>
</svg>
